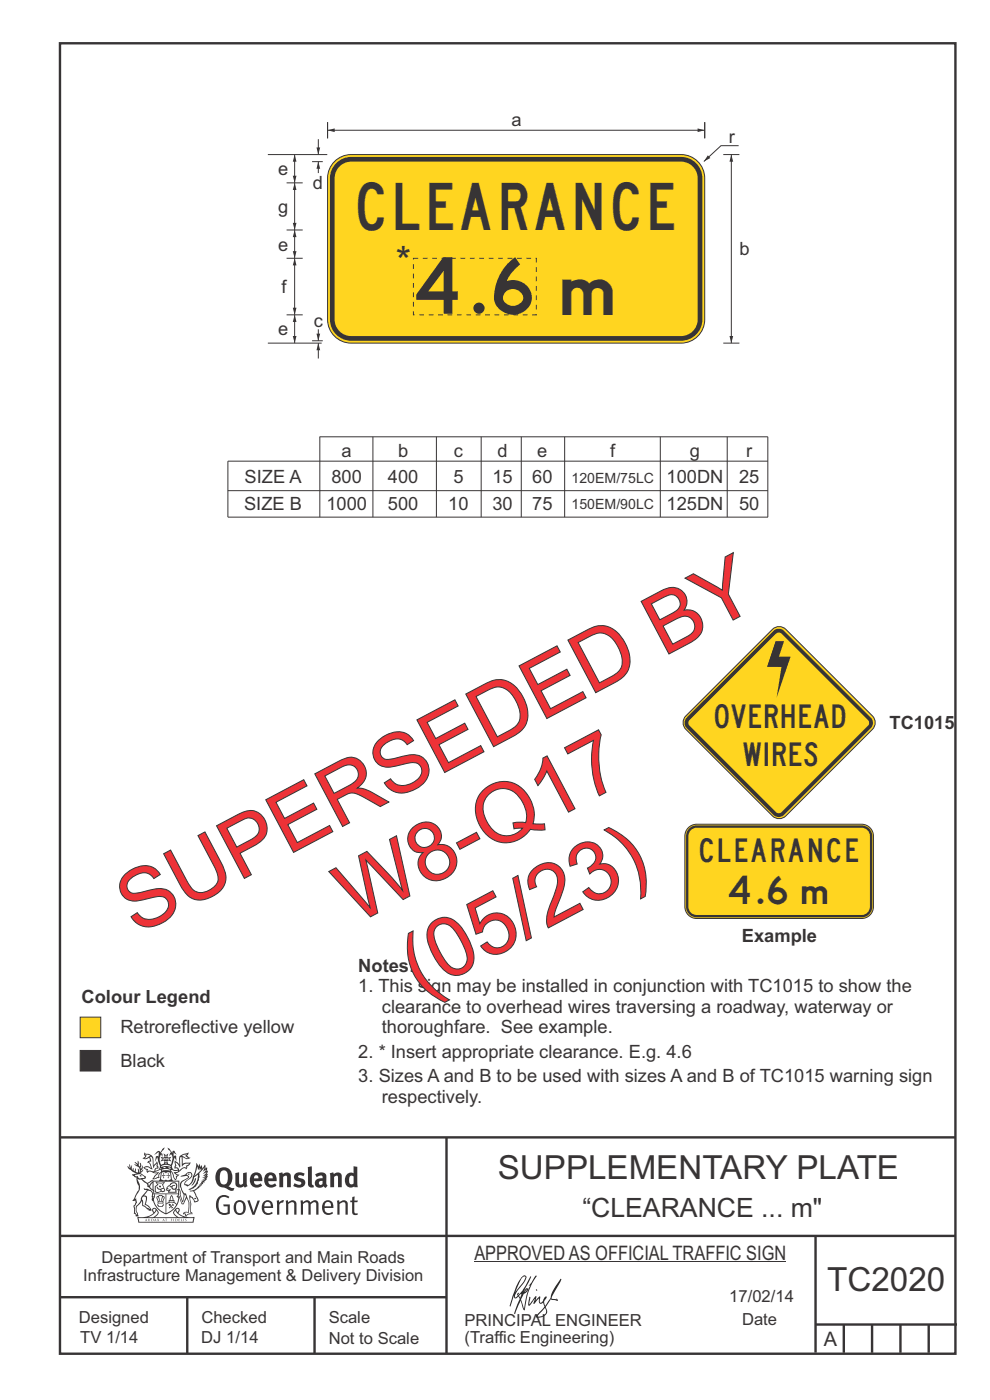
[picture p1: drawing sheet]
<svg xmlns="http://www.w3.org/2000/svg" width="210mm" height="297mm" viewBox="0 0 210 297" stroke-linecap="round" stroke-linejoin="round" font-family="sans-serif">
<g fill="none" stroke="#373435" stroke-width=".51">
<path d="M12.7 9.2h190v278h-190zM12.7 241.3h190M94.7 241.4v45.8M12.7 275.2h82M12.7 262.2h190.1M39.7 275.2v12M66.7 275.2v12M173 262.1v24.9M173 281h30M179 281v6M185 281v6M191 281v6"/>
<path d="M197 281v6"/>
</g>
<g fill="#373435">
<path d="M47 248.4a2.55 2.55 0 0 0 0 2.7l.3 .2a.81 .81 0 0 0 1-1v-.5a1.04 1.04 0 0 0-1.1-1.5zM46.3 248.1a1.82 1.82 0 0 1 2.1-.2 1.82 1.82 0 0 1 .9 1.8 2.29 2.29 0 0 1-.8 2l.7 .3h.5l-.2 .6a2.87 2.87 0 0 1-2-.7 2.12 2.12 0 0 1-1.7-3.1z" fill-rule="evenodd"/>
<path d="M49.9 248.9l.8-.2v2a.46 .46 0 0 0 .3 .6 .46 .46 0 0 0 .6-.3v-2.1l.7-.2v2.4l.2 .5-.5 .3-.3-.3a1.02 1.02 0 0 1-1.2 .3 1.02 1.02 0 0 1-.6-1.1z" fill-rule="evenodd"/>
<path d="M54 249.5l-.1 .5h.9a.49 .49 0 0 0-.2-.6 .49 .49 0 0 0-.6 .1zM53.4 249.1a1.34 1.34 0 0 1 1.6-.2 1.34 1.34 0 0 1 .6 1.5v.2h-1.7a.77 .77 0 0 0 .5 .8 .77 .77 0 0 0 .9-.4l.3 .5a1.59 1.59 0 0 1-2 .2 1.59 1.59 0 0 1-.5-2.1z" fill-rule="evenodd"/>
<path d="M57 249.5l-.1 .5h1a.49 .49 0 0 0-.2-.6 .49 .49 0 0 0-.7 .1zM56.4 249.1a1.34 1.34 0 0 1 1.6-.2 1.34 1.34 0 0 1 .7 1.5v.2h-1.8a.77 .77 0 0 0 .5 .8 .77 .77 0 0 0 .9-.4l.4 .5a1.59 1.59 0 0 1-2.1 .2 1.59 1.59 0 0 1-.5-2.1z" fill-rule="evenodd"/>
<path d="M59.2 248.9l.7-.2 .1 .4a.95 .95 0 0 1 1-.3 .95 .95 0 0 1 .7 .8v2.3h-.8v-2.3a.46 .46 0 0 0-.8 .1v2.2h-.8z" fill-rule="evenodd"/>
<path d="M62.6 249.1a1.75 1.75 0 0 1 2-.1l-.2 .5-.6-.2a.43 .43 0 0 0-.6 .3l.4 .3a1.04 1.04 0 0 1 1.2 1.1 1.04 1.04 0 0 1-1.4 1l-1.2-.4 .3-.6 1 .4 .4-.4a.88 .88 0 0 0-1-.5l-.4-.2-.1-.4z" fill-rule="evenodd"/>
<path d="M65.3 247.6l.8-.2 .1 3.8 .3 .2 .1 .4a.88 .88 0 0 1-1 0 .88 .88 0 0 1-.3-1z" fill-rule="evenodd"/>
<path d="M67.8 250.6a.43 .43 0 0 0-.1 .7 .43 .43 0 0 0 .7-.1v-.7zM66.8 249.1a1.7 1.7 0 0 1 2.4 .1v1.9l.3 .4-.4 .5-.5-.4a1.03 1.03 0 0 1-1.7-.1 1.03 1.03 0 0 1 .8-1.5h.7v-.4a.8 .8 0 0 0-1.2 .1z" fill-rule="evenodd"/>
<path d="M70 248.9l.7-.2 .1 .4a.95 .95 0 0 1 1-.3 .95 .95 0 0 1 .7 .8v2.3h-.8v-2.3a.46 .46 0 0 0-.8 .1v2.2h-.8z" fill-rule="evenodd"/>
<path d="M74.3 249.5a1.48 1.48 0 0 0 0 1.7h.5l.2-.1v-1.5l-.3-.2zM75 247.4l.8 .1 .1 4.4h-.7l-.1-.2a1.26 1.26 0 0 1-1.4 0 1.26 1.26 0 0 1-.5-1.3 1.29 1.29 0 0 1 .4-1.4 1.29 1.29 0 0 1 1.4-.1z" fill-rule="evenodd"/>
<path d="M46.4 253.9a1.72 1.72 0 0 1 2.3 0l-.3 .3a1.24 1.24 0 0 0-1.4-.2 1.24 1.24 0 0 0-.6 1.4 1.49 1.49 0 0 0 1.2 1.9l.7-.1v-1.3h-.8l-.1-.4h1.3v1.9a1.93 1.93 0 0 1-2.2 0 1.93 1.93 0 0 1-.7-2.2l.2-.8z" fill-rule="evenodd"/>
<path d="M50.4 255.1a1.65 1.65 0 0 0 .2 2.2 .99 .99 0 0 0 1-1.4 .78 .78 0 0 0-.4-.8 .78 .78 0 0 0-.8 0zM50 254.9a1.33 1.33 0 0 1 1.6-.1 1.33 1.33 0 0 1 .5 1.4 1.31 1.31 0 0 1-1.3 1.6 1.31 1.31 0 0 1-1.2-1.6v-.6z" fill-rule="evenodd"/>
<path d="M52.5 254.7l.4-.1 .9 2.6 .8-2.5h.5l-1.1 3h-.5z" fill-rule="evenodd"/>
<path d="M56.3 255.2l-.2 .7h1.3a.7 .7 0 0 0-.3-.8 .7 .7 0 0 0-.8 .1zM55.9 255a1.22 1.22 0 0 1 1.5-.2 1.22 1.22 0 0 1 .5 1.5h-1.8a.93 .93 0 0 0 .5 1 .93 .93 0 0 0 1.1-.2l.2 .3a1.43 1.43 0 0 1-1.8 .1 1.43 1.43 0 0 1-.6-1.7z" fill-rule="evenodd"/>
<path d="M58.7 254.7l.4-.1 .1 .5 .4-.4 .6-.1-.2 .5a.66 .66 0 0 0-.8 .7v1.9h-.4z" fill-rule="evenodd"/>
<path d="M60.6 254.7l.4-.1 .1 .5a.94 .94 0 0 1 1-.5 .94 .94 0 0 1 .8 .8v2.3h-.5l-.1-2.5a.81 .81 0 0 0-1.2 .3v2.2h-.4z" fill-rule="evenodd"/>
<path d="M63.7 254.7l.5-.1 .1 .5 .4-.3a.78 .78 0 0 1 1.1 .3 .9 .9 0 0 1 1-.5 .9 .9 0 0 1 .8 .8v2.3h-.5l-.1-2.5a.67 .67 0 0 0-1.1 .3v2.2h-.5v-2.4l-.4-.3-.7 .4v2.3h-.5z" fill-rule="evenodd"/>
<path d="M69 255.2l-.1 .7h1.3a.7 .7 0 0 0-.3-.8 .7 .7 0 0 0-.9 .1zM68.7 255a1.22 1.22 0 0 1 1.5-.2 1.22 1.22 0 0 1 .5 1.5h-1.8a.93 .93 0 0 0 .4 1 .93 .93 0 0 0 1.2-.2l.1 .3a1.44 1.44 0 0 1-1.7 .1 1.44 1.44 0 0 1-.6-1.7z" fill-rule="evenodd"/>
<path d="M71.4 254.7l.5-.1 .1 .5a.94 .94 0 0 1 1-.5 .94 .94 0 0 1 .8 .8v2.3h-.5l-.1-2.5a.81 .81 0 0 0-1.2 .3v2.2h-.4z" fill-rule="evenodd"/>
<path d="M74.7 253.9l.5-.1v.9h.7l-.1 .3h-.6v2.2l.1 .2h.5l.1 .3a.75 .75 0 0 1-1.2-.6v-2.1h-.4v-.3h.4z" fill-rule="evenodd"/>
<path d="M30.8 244.9l1.1 .3-.9 .5h-.4l.6-.5zM31.8 245.4h.2a2.44 2.44 0 0 1 .4 1.9l.1 .5 .7-1-.1 .6 .3 .3a.57 .57 0 0 0-.6 .7l-1-.1-.5 .2 .2-.5-.8-.3 .7-.1 .9 .5 .1-.1-.6-1.3-.2-.2h.5zM30.7 244.4l-.1 .5 .2 .4-.6 .4a1.04 1.04 0 0 0 1.4-.1l.2 .6-.3 .1-.2 .4a.94 .94 0 0 1 .8 1.1l-.2-.1a1.16 1.16 0 0 0-1.5-.1l.3 .4 .4 .2 .1 .5 .2 .1 .1-.2a.94 .94 0 0 1 1.1 .2l.8 .1-1.2 1.2a1.13 1.13 0 0 0 1.2-.2l.4-.1-.1-.4 .5-.8a.83 .83 0 0 0-.6 1.1l-.3-.1-.7 .4 1.1-1.4-.5 .1-.5-.1 1.3-.5-.1-.1-.9 .4v-.3l.2-.2 .3 .1 .1-.3-.2-.4v-.6l-.1-.4-.7 1v-.7a1.42 1.42 0 0 0-1.6-1.8z" fill-rule="evenodd"/>
<path d="M38.5 245.2l.5-.2 .7-.1-.6 .3 .8 .5h-.3zM38.3 245.5l.2-.1 .1 2a1.69 1.69 0 0 1 1.6-.6l-.8 .5 .1 .5a1.1 1.1 0 0 0-1.5 .6l-.1-.5-.2-.2h-.5l.3-.4-.3-.7a1.42 1.42 0 0 1 .8 1.1l.2-.1zM37.1 246.2l.1 1-.2 .3 .1 .4h.5l.1 .2a.96 .96 0 0 1-1.1-.1l-.1 .1a1.06 1.06 0 0 0 1.3 .2v.1a.72 .72 0 0 1-1 .2l.3 .5 .6 .2-.4 .2-.1 .6-.2-.3-.4-1.1-.4-.4 .4 .9a1.54 1.54 0 0 0 .7 1.2l.2-.3a.58 .58 0 0 1 .4-.8l.2-.1h-.3l-.5-.3 .9-.5a.93 .93 0 0 1 1.2-.5v.2l.2-.2 .1-.5a.99 .99 0 0 0 .7-.8l-1.3 .1-.3 .2-.1-1.4 .9 .4 .9-.3h-.4l-.5-.4 .4-.7-.6 .2a1.46 1.46 0 0 0-1.4 2.1v.4l-.2-.4z" fill-rule="evenodd"/>
<path d="M35.6 248.9l.2 .1-.1 .3 .4 .1h-.4v.6l-.1-.6h-.3l.3-.1z" fill-rule="evenodd"/>
<path d="M34.6 248.9l.2 .1v.3l.3 .1h-.3l-.1 .6v-.6h-.4l.4-.1z" fill-rule="evenodd"/>
<path d="M34.3 248.8a.57 .57 0 0 1 .9 .2 .57 .57 0 0 1 .9-.2l.2 1.4h-.2a.57 .57 0 0 1-.9 0 .69 .69 0 0 1-1.1 0zM34.2 248.1l-.3 2.1-.2 .4h3l-.2-.4-.3-2.1h-.2v.2l-.8-.1-.8 .1v-.2z" fill-rule="evenodd"/>
<path d="M34.2 252.4a.3 .3 0 0 0 .6 0 .3 .3 0 0 0-.6 0zM33.3 250.9l.3 .3-.3 .4a.79 .79 0 0 0 0 1.3l.8-.2-.1-.3a.55 .55 0 0 1-.7-.6l.1-.1 .2 .3 .3 .2 .8-.2-.4-.7 .4-.4-.7 .2zM33 250.7l1.1 .2 .9-.2-.4 .6 .4 1.2a.56 .56 0 0 1-.8 .3l-.2 .1a.73 .73 0 0 1-.9 .1 .73 .73 0 0 1-.3-1v-.4l.6-.4z" fill-rule="evenodd"/>
<path d="M35.6 251.8l.7-.4a.58 .58 0 0 1 1-.1 .58 .58 0 0 1-.4 .9l-.3-.3a.43 .43 0 0 1 .6-.4 .57 .57 0 0 0-.8 .2l-.2-.1-.3 .1 .4 .2a.55 .55 0 0 0 .9 .4v.5h-1.3l.3-.4-.1-.1-.6 .1 .2-.3-.2-.1zM35.4 251.8l-.1 .2a.39 .39 0 0 0 .2 .6h.3l-.2 .4h1.9l-.1-.8a.86 .86 0 0 0-.1-1.3 .86 .86 0 0 0-1.3 .4z" fill-rule="evenodd"/>
<path d="M36 254.8h.8v.2h-.8zM36.4 253.8l.2 .8h-.4zM36.4 253.5l-.3 .5-.1 .6h-.2v.4l-.7 .4 .2 .1a1.48 1.48 0 0 1 2.1 .2l.2-.1-.6-.5v-.5h-.2l-.1-.6z" fill-rule="evenodd"/>
<path d="M35.8 255.4l.4 .1 .1 .3 .3-.2-.2-.2a.38 .38 0 0 1 .5 .5l-.2-.2-.3 .2 .3 .2-.3 .3-.1-.4-.4 .4-.1-.2 .4-.3-.1-.1-.2 .1z" fill-rule="evenodd"/>
<path d="M34.5 254h.2v.2l-.2 .6h-.2zM33.6 255.3h.9v.2a.55 .55 0 0 1-.8 .4v-.2l-.2-.1zM33.4 254h.2l.2 .8h-.2zM33.6 255l.8-.1 .1 .2h-.8zM33.8 253.7h.5l-.2 1.1h-.1zM33.3 253.8l-.1 .3 .3 1.1a.48 .48 0 0 0-.1 .6 .48 .48 0 0 0 .5 .2h.5a.49 .49 0 0 0 .2-.8l.3-1.1-.1-.3a1.42 1.42 0 0 0-1.5 0z" fill-rule="evenodd"/>
<path d="M33.7 251.5l.4 .1 .1 .3h-.3z" fill-rule="evenodd"/>
<path d="M41.3 250.1l.3-.2-.2 .8-.6 .8h-.2l.5-.7z" fill-rule="evenodd"/>
<path d="M39.7 249l.3-.2 .5 .2a.88 .88 0 0 1-.6 1.1 1.22 1.22 0 0 0-.8 1.3l.5 .2a.72 .72 0 0 0 .9-.4l.5-.8 .2-.6 .8-.6v.2a2.85 2.85 0 0 1-2 2.9l.1 .1a2.13 2.13 0 0 0 1.9-1.5v-.3a2.01 2.01 0 0 0 .3-1.7l1.1-1.3-.4 1 .7-.5-.7 1 .8-.4-.8 .8 .7-.2-.9 .6 .8-.1-.8 .4h.7l-.8 .3 .3 .2h-.4l.2 .3h-.4l.2 .3h-.4l.1 .2h-.1a2.16 2.16 0 0 1-2 1.1l.1 .2 .4-.1a.76 .76 0 0 1 .7 .8l.5 1.2-.6 .2a1.45 1.45 0 0 0-1.1-1.3l.2 1.8-.1 1.8 .4 .3a1.07 1.07 0 0 0-1.2 .4v-.3l-.5-.2a.87 .87 0 0 1 1.1-.1v-.7a4.4 4.4 0 0 0-.6-3.1l-.1-.3h-.2a2.16 2.16 0 0 1-.7-2.2l.3-.4 1.2-.7a.55 .55 0 0 0-.4-.8zM37.8 252.4a.76 .76 0 0 1 .3 1.1l.6 1.6 .4-1.7 .2 .1a.61 .61 0 0 1-.1 .9l-.3 .8-.2 .1-.7-1.6-.3 .1a1.18 1.18 0 0 0 .1-1.4zM41.8 247.5l.2 .7 .3-.5v.6l.4-.5a1.9 1.9 0 0 1-1.2 1.4l-.3 .3zM38.2 249.6l1.4-.2 .2 .2v.3l-.5 .2a1.26 1.26 0 0 0-.9 1.9l.2 .7a1.84 1.84 0 0 1 .1 2.1l-.4-1.4a.96 .96 0 0 0-.4-1.2l-.4 .2a.78 .78 0 0 1 0 1.3l.1 .3h.4l.4 1.1a.38 .38 0 0 0 .2 .4 .38 .38 0 0 0 .4-.1l.6-1.2a2.94 2.94 0 0 1 .4 2.5l-.1 .4h-.8l-.3 .4v.2l.4-.1 .1 .4 .2 .1a1.02 1.02 0 0 1 1.3-.5v-.4l-.3-.1 .1-1.8-.3-1.3h.1a1.14 1.14 0 0 1 .8 1 .63 .63 0 0 0 .8-.2 .63 .63 0 0 0-.2-.9l-.6-1.2 .9-.6 .2-.4h.3l-.1-.2h.4l-.1-.3h.3l-.1-.3 .5-.1-.2-.2 .6-.4v-.2h-.2l.4-.5h-.3l.3-.5-.4 .1 .4-.5v-.3l-.3 .2 .2-.7-.1-.2-.4 .3v-.8l-.6 .8-.2-.8-.2 .5-.3-.7-.1 .6-.5-.8-.1 1.4-.6 1.8a1.81 1.81 0 0 1-1 1.5l-.6-.2a1.75 1.75 0 0 1 1.1-1.2 .75 .75 0 0 0 .1-1.3 .75 .75 0 0 0-1.2 .4z" fill-rule="evenodd"/>
<path d="M41.2 254.1h.3l.2 .2-.4 .1z" fill-rule="evenodd"/>
<path d="M29.4 258.4h11.6l-.1 .8h-11.4zM31.3 258.2l.5-.1a2.48 2.48 0 0 0 1.4-1.3l.3 .5-.5 .6-.5 .3zM32.5 256.6l.3-.2 .2 .1-.3 .7zM37.2 256.8a2.65 2.65 0 0 0 1.8 1.4h-1.1l-.5-.3-.5-.6zM37.4 256.5l.2-.1 .3 .2-.3 .6zM29.2 258.2l.1 1.2h11.8l.2-1.1-.2-.1a4.1 4.1 0 0 1-3.3-.9l.3-.4-.1-.6a1.06 1.06 0 0 0-1.3 1l.2 .4 .6 .5h-4.7l.3-.1a.84 .84 0 0 0 .6-.8 .84 .84 0 0 0-.5-.8l-.3-.2h-.5l-.1 .6 .3 .4a4.2 4.2 0 0 1-3.4 .9z" fill-rule="evenodd"/>
<path d="M31 258.7l.1 .2h-.2zM31 258.5l-.3 .6 .4-.2 .2 .2z" fill-rule="evenodd"/>
<path d="M31.3 258.6h.3v.4a.25 .25 0 0 0 .2-.1 .25 .25 0 0 0-.1-.3h.1a.29 .29 0 0 1 0 .4 .29 .29 0 0 1-.4 0 .29 .29 0 0 1 0-.4z" fill-rule="evenodd"/>
<path d="M32.2 258.6a.22 .22 0 0 1 .3 .2 .22 .22 0 0 1-.3 .2zM32 258.6l.1 .4a.33 .33 0 0 0 .4 0 .33 .33 0 0 0 0-.4 .33 .33 0 0 0-.5 0z" fill-rule="evenodd"/>
<path d="M32.9 258.7l.1 .2h-.2zM32.9 258.5l-.2 .6 .3-.2 .2 .2z" fill-rule="evenodd"/>
<path d="M33.3 258.6h.2l.1 .1 .2-.1-.2 .2 .2 .3-.3-.3-.1 .3h-.1l.2-.3z" fill-rule="evenodd"/>
<path d="M34.7 258.7l.1 .2h-.2zM34.7 258.5l-.3 .6 .4-.2 .2 .2z" fill-rule="evenodd"/>
<path d="M35 258.5h.5l-.2 .1v.5h-.2l.1-.5z" fill-rule="evenodd"/>
<path d="M36.2 258.6l.3-.1-.1 .1v.2h.1h-.1v.3h-.2z" fill-rule="evenodd"/>
<path d="M36.7 258.6h.2v.5h-.2z" fill-rule="evenodd"/>
<path d="M37.3 258.6a.22 .22 0 0 1 .3 .2 .22 .22 0 0 1-.3 .2zM37.1 258.6v.4a.33 .33 0 0 0 .5 0 .33 .33 0 0 0 0-.4 .33 .33 0 0 0-.5 0z" fill-rule="evenodd"/>
<path d="M37.8 258.6l.4-.1-.2 .1v.2h.1h-.1v.2l.2 .1h-.4z" fill-rule="evenodd"/>
<path d="M38.4 258.6h.2l-.1 .4 .2 .1h-.3z" fill-rule="evenodd"/>
<path d="M38.9 258.6h.2v.5h-.2z" fill-rule="evenodd"/>
<path d="M39.3 258.6h.2h-.1l.2 .3-.2 .2-.1-.1v-.1l.2 .1z" fill-rule="evenodd"/>
<path d="M34.2 247.4a1.51 1.51 0 0 1 2 .2 2.67 2.67 0 0 0-2.1 0zM35.7 247.6l.4 .1 .1 .3-.4-.1zM34.6 247.6h.5l.1 .2h-.4zM34 247.8l.3 .2h-.3zM34.9 246.9l.3-.2 .3 .2zM34.9 245.6l.2 .1v.3h-.2zM35 245.1l.2 .2 .2-.2-.1 .3h-.2zM35.1 246.3h.2l.1 .4-.2-.2-.2 .2zM35.3 245.7l.2-.1v.4h-.2zM34.4 245.7h.3l.1 .3-.4 .1 .2-.2zM35.7 245.7h.3l-.2 .2 .2 .2-.4-.1zM32.7 244.9l1-.5-.1 1-.2-.2-.3 .2-.3 1.1 .5-1 .3 .9a1.84 1.84 0 0 1 .2 1.7l.4 .1a2.48 2.48 0 0 1 2.2 0l.2-.2-.2-.7 .7-1.8 .4 .7-.2-1-.2-.1-.2 .3v-.9l.6 .4-.6-.8-.3 .1-.1 .4-.5-.9-.5-.3 .2 .5 .6 .5-.5 .8 .4-.4a2.06 2.06 0 0 1 0 2.3l-.5-.2-.2-.6 .1-.1 .8 .2-.4-.5 .4-.5-.7 .2-.2-.2 .2-.7-.5 .4-.5-.4 .2 .7-.2 .2-.7-.2 .4 .5-.4 .5 .8-.2 .1 .1-.2 .6-.5 .2a2.02 2.02 0 0 1 0-2.2l.3 .5-.1-.7-.3-.1 .8-1.2-.4 .3-.5 .8-.2-.3a.8 .8 0 0 0-.8 .5z" fill-rule="evenodd"/>
<path d="M29.2 250.1l.3 .1a.61 .61 0 0 1 .8 .4l.3 .2a.8 .8 0 0 1 .6 1l.4 .1 .5 .5a1 1 0 0 1 .5 1.1l-.1 .7v-.5h-.1a.96 .96 0 0 0-.8-1.3l-.2-.2h-.7l-.1-.1-.1 .1 .1 .3h.6l-1.2 1.3-.2 1-.4 .6a1.33 1.33 0 0 0-.5 1.8l.2 .5a1.26 1.26 0 0 1-.5-1.5l-.1-.3a1.56 1.56 0 0 0 .4-1.7l-.3 .2 .2-.5a3.2 3.2 0 0 0 .7-3zM30.4 253.9h.4a2.06 2.06 0 0 1-.1 1.6l.7 .5 .4 .4-.6-.1-.8-.6-.1-.9a.51 .51 0 0 1 .1-.9zM28.6 249.3a1.52 1.52 0 0 1 2.1 .5l-1.1 .2-.2-.1-.1-.4h-.5zM27.5 247v.8l-.3-.4h-.1a3.1 3.1 0 0 0 1.9 1.6l-1 .1 .5 .6 .5 .1 .1 1.1a1.84 1.84 0 0 1-.3 2.5l-.4 .9-.3 .4 .2 .1 .4-.1 .1 .4-.2 .5-.3 .2 .1 1.7h.2l.3 .5 .1 .1 .4-.1-.1-.5a1.3 1.3 0 0 1-.1-1.7l.9-1 .1 1.1 .6 .2 .5 .5 .1-.1 .2 .3h.5a1.85 1.85 0 0 0-1.2-1.4l.1-.3a1.39 1.39 0 0 0 0-1.4l-.5-.1 .5-.5a.66 .66 0 0 1 .9-.4 .66 .66 0 0 1 .3 .9l-.1 .4 .2-.1v.2l-.1 .3 .2 .5 .1-.3a2.24 2.24 0 0 0 .1-2.2 .73 .73 0 0 1-.7-.7 .73 .73 0 0 1 .6-.7v-.2a.94 .94 0 0 0-.9 .8 .48 .48 0 0 1-.1-.6 .48 .48 0 0 1 .5-.2l.5-.3a.51 .51 0 0 0-.8 .2l-.5 .2-1-.8h.6l.2-.5-1.2-.7 .5-.5v-.3l-.5 .4 .1-.2a.69 .69 0 0 0 .2-1v.4l-.2 .3v-1.1l-.3-.2 .1 .6-.1 .2-.4-1.3v.7l-.6-.4 .5 .7-.6-.2 .3 .3a1 1 0 0 1 .7 1.4l-.2-.8v.9l-.5-.2v-.8l-.2 .7-.2-.1-.1-.6-.2 .4-.2-.2 .1-.7-.2 .5z" fill-rule="evenodd"/>
<path d="M29.6 249.4l.2-.1 .3 .2z" fill-rule="evenodd"/>
<path d="M32.4 250.5h5.6v2l-.2-.1v-1.7h-5.2v2.5h5.2v-.8l.1 .2-.1 1.1v-.3h-2.5v4a4.1 4.1 0 0 0 2.6-3.6l.1-.1a4 4 0 0 1-2.8 3.9 4.2 4.2 0 0 1-2.8-4.7l.1 1.2 .1-.1a3.8 3.8 0 0 0 2.5 3.4v-4h-2.5l-.2-.9z" fill-rule="evenodd"/>
<circle cx="40" cy="249.1" r=".17"/>
</g>
<path d="M100.6 267.7h66.2" fill="none" stroke="#373435" stroke-width=".21"/>
<g fill="#252726">
<path d="M111.6 273.7l.2-.2-.5 .7zM110.4 274.5l.3 .1-.3 .7-.3-.4zM110.9 270.9l.5-.1a9.3 9.3 0 0 1-2 3.2l-.1 .2 1-2.5zM110.6 271a14.7 14.7 0 0 0-2.2 4.9l-.3 1.2 .1 .1 .8-2.4a.42 .42 0 0 0 .2 .7 .42 .42 0 0 0 .6-.3l.2-.2 .2 .6-1.1 3.1h.2l1.1-2.8 .6 1.9 .2 .2 .2-.5a13.5 13.5 0 0 1 2-6.2l.5-.5-.2-.2-1.6 2.1 .4-.1a14.9 14.9 0 0 0-1.3 5.1l-.4-1.2a1.39 1.39 0 0 1 .2-1.8l.1-.2a.92 .92 0 0 0 .8-1.2 .75 .75 0 0 0-.7 .7l-.2 .2 1.6-3.4h-.1l-.4 .7a10.5 10.5 0 0 1-2.2 3.2l.2-.4a.32 .32 0 0 0-.4 .2 .32 .32 0 0 0 .1 .4l-.5 .4a3.2 3.2 0 0 1 1.1-2.3l.5-.6a2.49 2.49 0 0 0 .7-1.6l-.3-.2z" fill-rule="evenodd"/>
<path d="M115.6 277.5a1.15 1.15 0 0 1 .1 1.3 1.15 1.15 0 0 1-1.2 .5h-.5zM112.3 275.1l-.3 1.7 .3 .2 1.2-1.5-.3 1.1 1.1-1.2a.94 .94 0 0 0 .4 1.2l.5-.3 .3 .9-1.2 1.3a.98 .98 0 0 0-.5 1 1.9 1.9 0 0 0 2.3-1.3l-.1-.3a1.02 1.02 0 0 1 .3-1.4l.5-.9 1.5 .3-.2-.5v.3l-1.1-.2v-.2l2-3.6 .1-.3-.1-.1-1.8 2.7a6.6 6.6 0 0 1-1.5 3l-.2-.2a1.01 1.01 0 0 1 .4-1.4l.1-.2-.3-.2-.3 .5-.2 .5-.5 .4-.2-.4 .1-.9-.2-.1-.8 .9 .2-.9h-.1l-1.4 1.7 .2-1.4v-.1z" fill-rule="evenodd"/>
<path d="M113.7 273.5l.3 .3h-.3z" fill-rule="evenodd"/>
</g>
<path d="M17 222.8h4.4v4.4h-4.4z" fill-rule="evenodd" fill="#373435" stroke="#373435" stroke-width=".21"/>
<path d="M17 215.8h4.4v4.3h-4.4z" fill-rule="evenodd" fill="#ffd520" stroke="#373435" stroke-width=".21"/>
<path d="M67.8 92.7h95.1v17M67.8 92.7v17M79.1 92.7v17M92.6 92.7v17M102.1 92.7v17M110.6 92.7v17M119.8 92.7v17M140.1 92.7v17M154.3 92.7v17M162.9 97.8h-114.6v11.9h114.6M48.3 104.1h114.6" fill="none" stroke="#373435" stroke-width=".21"/>
<path d="M145.8 175.8a2.5 2.5 0 0 1 2-.9h35a2.51 2.51 0 0 1 2.5 2.5v15a2.51 2.51 0 0 1-2.5 2.5h-35a2.51 2.51 0 0 1-2.5-2.5v-15v-.6z" fill-rule="evenodd" fill="#ffd520" stroke="#373435" stroke-width=".21"/>
<path d="M146.2 175.8l1-.6 .6-.1h35a2.26 2.26 0 0 1 2.2 2.3v15a2.26 2.26 0 0 1-2.2 2.2h-35a2.26 2.26 0 0 1-2.3-2.2v-15l.1-.6z" fill-rule="evenodd" fill="#373435"/>
<path d="M146.5 176.1l.8-.4 .5-.1h35a1.76 1.76 0 0 1 1.7 1.8v15a1.76 1.76 0 0 1-1.7 1.7h-35a1.76 1.76 0 0 1-1.8-1.7v-15l.1-.5z" fill-rule="evenodd" fill="#ffd520"/>
<path d="M145.5 151.9l18.4-18.4a2.01 2.01 0 0 1 2.8 0l18.4 18.4a2.01 2.01 0 0 1 0 2.8l-18.4 18.4a2.01 2.01 0 0 1-2.8 0l-18.4-18.4a2.01 2.01 0 0 1 0-2.8z" fill-rule="evenodd" fill="#ffd520" stroke="#373435" stroke-width=".21"/>
<path d="M145.7 152.2l18.4-18.4a1.62 1.62 0 0 1 2.2 0l18.4 18.4a1.61 1.61 0 0 1 0 2.3l-18.4 18.4a1.61 1.61 0 0 1-2.3 0l-18.4-18.5a1.61 1.61 0 0 1 .1-2.2z" fill-rule="evenodd" fill="#373435"/>
<path d="M146.3 152.8l18.3-18.4 .5-.2 .7 .2 18.4 18.4 .2 .5-.3 .6-18.4 18.4-.4 .2-.7-.2-18.4-18.4-.2-.7z" fill-rule="evenodd" fill="#ffd520"/>
<path d="M164.5 136h1.8l-1.1 3.3h2.5l-3 8.7 1.1-6.5h-3.1z" fill-rule="evenodd" fill="#373435"/>
<path d="M71.3 34a5 5 0 0 1 3.2-1.2h70a5 5 0 0 1 5 5v30a5 5 0 0 1-5 5h-70a5 5 0 0 1-5-5v-30a5 5 0 0 1 1.8-3.8z" fill-rule="evenodd" fill="#ffd520" stroke="#373435" stroke-width=".21"/>
<path d="M71.6 34.4a4.5 4.5 0 0 1 2.9-1.1h70a4.5 4.5 0 0 1 4.5 4.5v30a4.5 4.5 0 0 1-4.5 4.5h-70a4.5 4.5 0 0 1-4.5-4.5v-30a4.5 4.5 0 0 1 1.6-3.4z" fill-rule="evenodd" fill="#373435"/>
<path d="M72 35.3a3.5 3.5 0 0 1 2.5-1h70a3.5 3.5 0 0 1 3.5 3.5v30a3.5 3.5 0 0 1-3.5 3.5h-70a3.5 3.5 0 0 1-3.5-3.5v-30a3.5 3.5 0 0 1 1-2.5z" fill-rule="evenodd" fill="#ffd520"/>
<path d="M69.5 27.6h80" fill="none" stroke="#373435" stroke-width=".21"/>
<g fill="#373435">
<path d="M148 27.2l1.5 .4-1.5 .4z"/>
<path d="M69.5 27.6l1.5-.4v.8z"/>
</g>
<path d="M156.7 30.9h-3.8l-3.6 3.4" fill="none" stroke="#373435" stroke-width=".21"/>
<path d="M150.2 32.9l.5 .6-1.4 .8z" fill="#373435"/>
<path d="M149.5 25.9v3.4M155.1 32.8v40" fill="none" stroke="#373435" stroke-width=".21"/>
<g fill="#373435">
<path d="M154.7 71.3h.8l-.4 1.5z"/>
<path d="M155.1 32.8l.4 1.5h-.8z"/>
</g>
<path d="M62.5 38.8v10M153.4 32.8h3.4M56.8 72.8h11.4M153.4 72.8h3.4" fill="none" stroke="#373435" stroke-width=".21"/>
<g fill="#373435">
<path d="M62.5 38.8l.4 1.5h-.8z"/>
<path d="M62.1 47.3h.8l-.4 1.5z"/>
</g>
<path d="M62.5 66.8v6" fill="none" stroke="#373435" stroke-width=".21"/>
<g fill="#373435">
<path d="M62.5 66.8l.4 1.5h-.8z"/>
<path d="M62.1 71.3h.8l-.4 1.5z"/>
</g>
<path d="M62.5 54.8v12M60.8 66.8h3.4" fill="none" stroke="#373435" stroke-width=".21"/>
<g fill="#373435">
<path d="M62.1 65.3h.8l-.4 1.5z"/>
<path d="M62.5 54.8l.4 1.5h-.8z"/>
</g>
<path d="M60.8 54.8h3.4M62.5 48.8v6" fill="none" stroke="#373435" stroke-width=".21"/>
<g fill="#373435">
<path d="M62.5 48.8l.4 1.5h-.8z"/>
<path d="M62.1 53.3h.8l-.4 1.5z"/>
</g>
<path d="M60.8 38.8h3.4M62.5 32.8v6M60.8 48.8h3.4" fill="none" stroke="#373435" stroke-width=".21"/>
<g fill="#373435">
<path d="M62.5 32.8l.4 1.5h-.8z"/>
<path d="M62.1 37.3h.8l-.4 1.5z"/>
</g>
<path d="M67.5 29.5v3.3" fill="none" stroke="#373435" stroke-width=".21"/>
<path d="M67.1 31.3h.8l-.4 1.5z" fill="#373435"/>
<path d="M56.8 32.8h12.6M66.2 34.3h2.3M67.5 34.3v2.4" fill="none" stroke="#373435" stroke-width=".21"/>
<path d="M67.5 34.3l.4 1.5h-.8z" fill="#373435"/>
<path d="M67.5 72.8v3.3" fill="none" stroke="#373435" stroke-width=".21"/>
<path d="M67.5 72.8l.4 1.5h-.8z" fill="#373435"/>
<path d="M66.2 72.3h2.3M67.5 69.9v2.4" fill="none" stroke="#373435" stroke-width=".21"/>
<path d="M67.1 70.8h.8l-.4 1.5z" fill="#373435"/>
<path d="M69.5 25.9v3.4" fill="none" stroke="#373435" stroke-width=".21"/>
<path d="M87.7 54.8h26.1v12h-26.1z" fill="none" stroke="#373435" stroke-width=".21" stroke-dasharray="1 1" stroke-linecap="butt"/>
<g font-size="17.6" fill="#ed3237">
<text x="75.5" y="196.2" transform="rotate(-28 75.5 196.2)">W8-Q17</text>
<text x="29" y="198.4" transform="rotate(-28 29 198.4)">SUPERSEDED BY</text>
<text x="89" y="211.3" transform="rotate(-28 89 211.3)">(05/23)</text>
</g>
<text font-size="12" fill="#373435" x="88.3" y="66.6">4.6</text>
<text font-size="10" fill="#373435" x="76" y="48.8">CLEARANCE</text>
<text font-size="8.5" fill="#373435" x="83.9" y="58.4">*</text>
<text font-size="7.5" fill="#373435" x="119.3" y="66.8">m</text>
<text font-size="7.1" fill="#373435" x="175.4" y="273.9">TC2020</text>
<text font-size="7" fill="#373435" x="105.6" y="250">SUPPLEMENTARY PLATE</text>
<text font-size="6" fill="#373435" x="154.7" y="191.7">4.6</text>
<text font-size="5.6" fill="#373435" x="123.5" y="258.2">“CLEARANCE ... m&quot;</text>
<g font-size="5" fill="#373435">
<text x="151.7" y="154.4">OVERHEAD</text>
<text x="157.7" y="162.4">WIRES</text>
<text x="148.5" y="182.9">CLEARANCE</text>
</g>
<g font-size="4.2" fill="#373435">
<text x="100.6" y="267.2">APPROVED AS OFFICIAL TRAFFIC SIGN</text>
<text x="174.7" y="285.6">A</text>
</g>
<g font-size="3.9" fill="#373435">
<text x="108.5" y="26.8">a</text>
<text x="154.6" y="30.3">r</text>
<text x="59" y="37.2">e</text>
<text x="66.4" y="40.2">d</text>
<text x="59" y="45.2">g</text>
<text x="59" y="53.2">e</text>
<text x="156.9" y="54.2">b</text>
<text x="59.7" y="62.2">f</text>
<text x="59" y="71.2">e</text>
<text x="66.6" y="69.3">c</text>
<text x="72.5" y="96.9">a</text>
<text x="84.4" y="96.9">b</text>
<text x="96.3" y="96.9">c</text>
<text x="105.5" y="96.9">d</text>
<text x="114" y="96.9">e</text>
<text x="129.5" y="96.9">f</text>
<text x="146.3" y="96.9">g</text>
<text x="158.3" y="96.9">r</text>
<text x="51.9" y="102.6">SIZE A</text>
<text x="70.3" y="102.5">800</text>
<text x="82.3" y="102.5">400</text>
<text x="96.2" y="102.5">5</text>
<text x="104.4" y="102.5">15</text>
<text x="112.9" y="102.5">60</text>
<text x="141.4" y="102.5">100DN</text>
<text x="156.8" y="102.5">25</text>
<text x="51.8" y="108.2">SIZE B</text>
<text x="69.2" y="108.1">1000</text>
<text x="82.3" y="108.1">500</text>
<text x="95.1" y="108.1">10</text>
<text x="104.4" y="108.1">30</text>
<text x="112.9" y="108.1">75</text>
<text x="141.4" y="108.1">125DN</text>
<text x="156.8" y="108.1">50</text>
<text x="188.7" y="154.6">TC1015</text>
<text x="157.4" y="199.8">Example</text>
<text x="76" y="206.2">Notes:</text>
<text x="17.3" y="212.7">Colour Legend</text>
<text x="76" y="210.5">1. This sign may be installed in conjunction with TC1015 to show the</text>
<text x="81" y="214.8">clearance to overhead wires traversing a roadway, waterway or</text>
<text x="25.5" y="219.2">Retroreflective yellow</text>
<text x="81" y="219.2">thoroughfare. See example.</text>
<text x="25.5" y="226.3">Black</text>
<text x="76" y="224.4">2. * Insert appropriate clearance. E.g. 4.6</text>
<text x="76" y="229.6">3. Sizes A and B to be used with sizes A and B of TC1015 warning sign</text>
<text x="81" y="233.9">respectively.</text>
</g>
<text font-size="3.8" fill="#373435" x="170.2" y="191.9">m</text>
<g font-size="3.5" fill="#373435">
<text x="21.6" y="267.9">Department of Transport and Main Roads</text>
<text x="17.7" y="271.8">Infrastructure Management &amp; Delivery Division</text>
<text x="16.7" y="280.6">Designed</text>
<text x="42.7" y="280.6">Checked</text>
<text x="69.7" y="280.6">Scale</text>
<text x="98.5" y="281.3">PRINCIPAL ENGINEER</text>
<text x="154.7" y="276.2">17/02/14</text>
<text x="157.4" y="281.2">Date</text>
<text x="17" y="284.8">TV 1/14</text>
<text x="42.7" y="284.8">DJ 1/14</text>
<text x="69.7" y="285.2">Not to Scale</text>
<text x="98.5" y="284.8">(Traffic Engineering)</text>
</g>
<g font-size="3" fill="#373435">
<text x="121.2" y="102.5">120EM/75LC</text>
<text x="121.2" y="107.9">150EM/90LC</text>
</g>
</svg>
